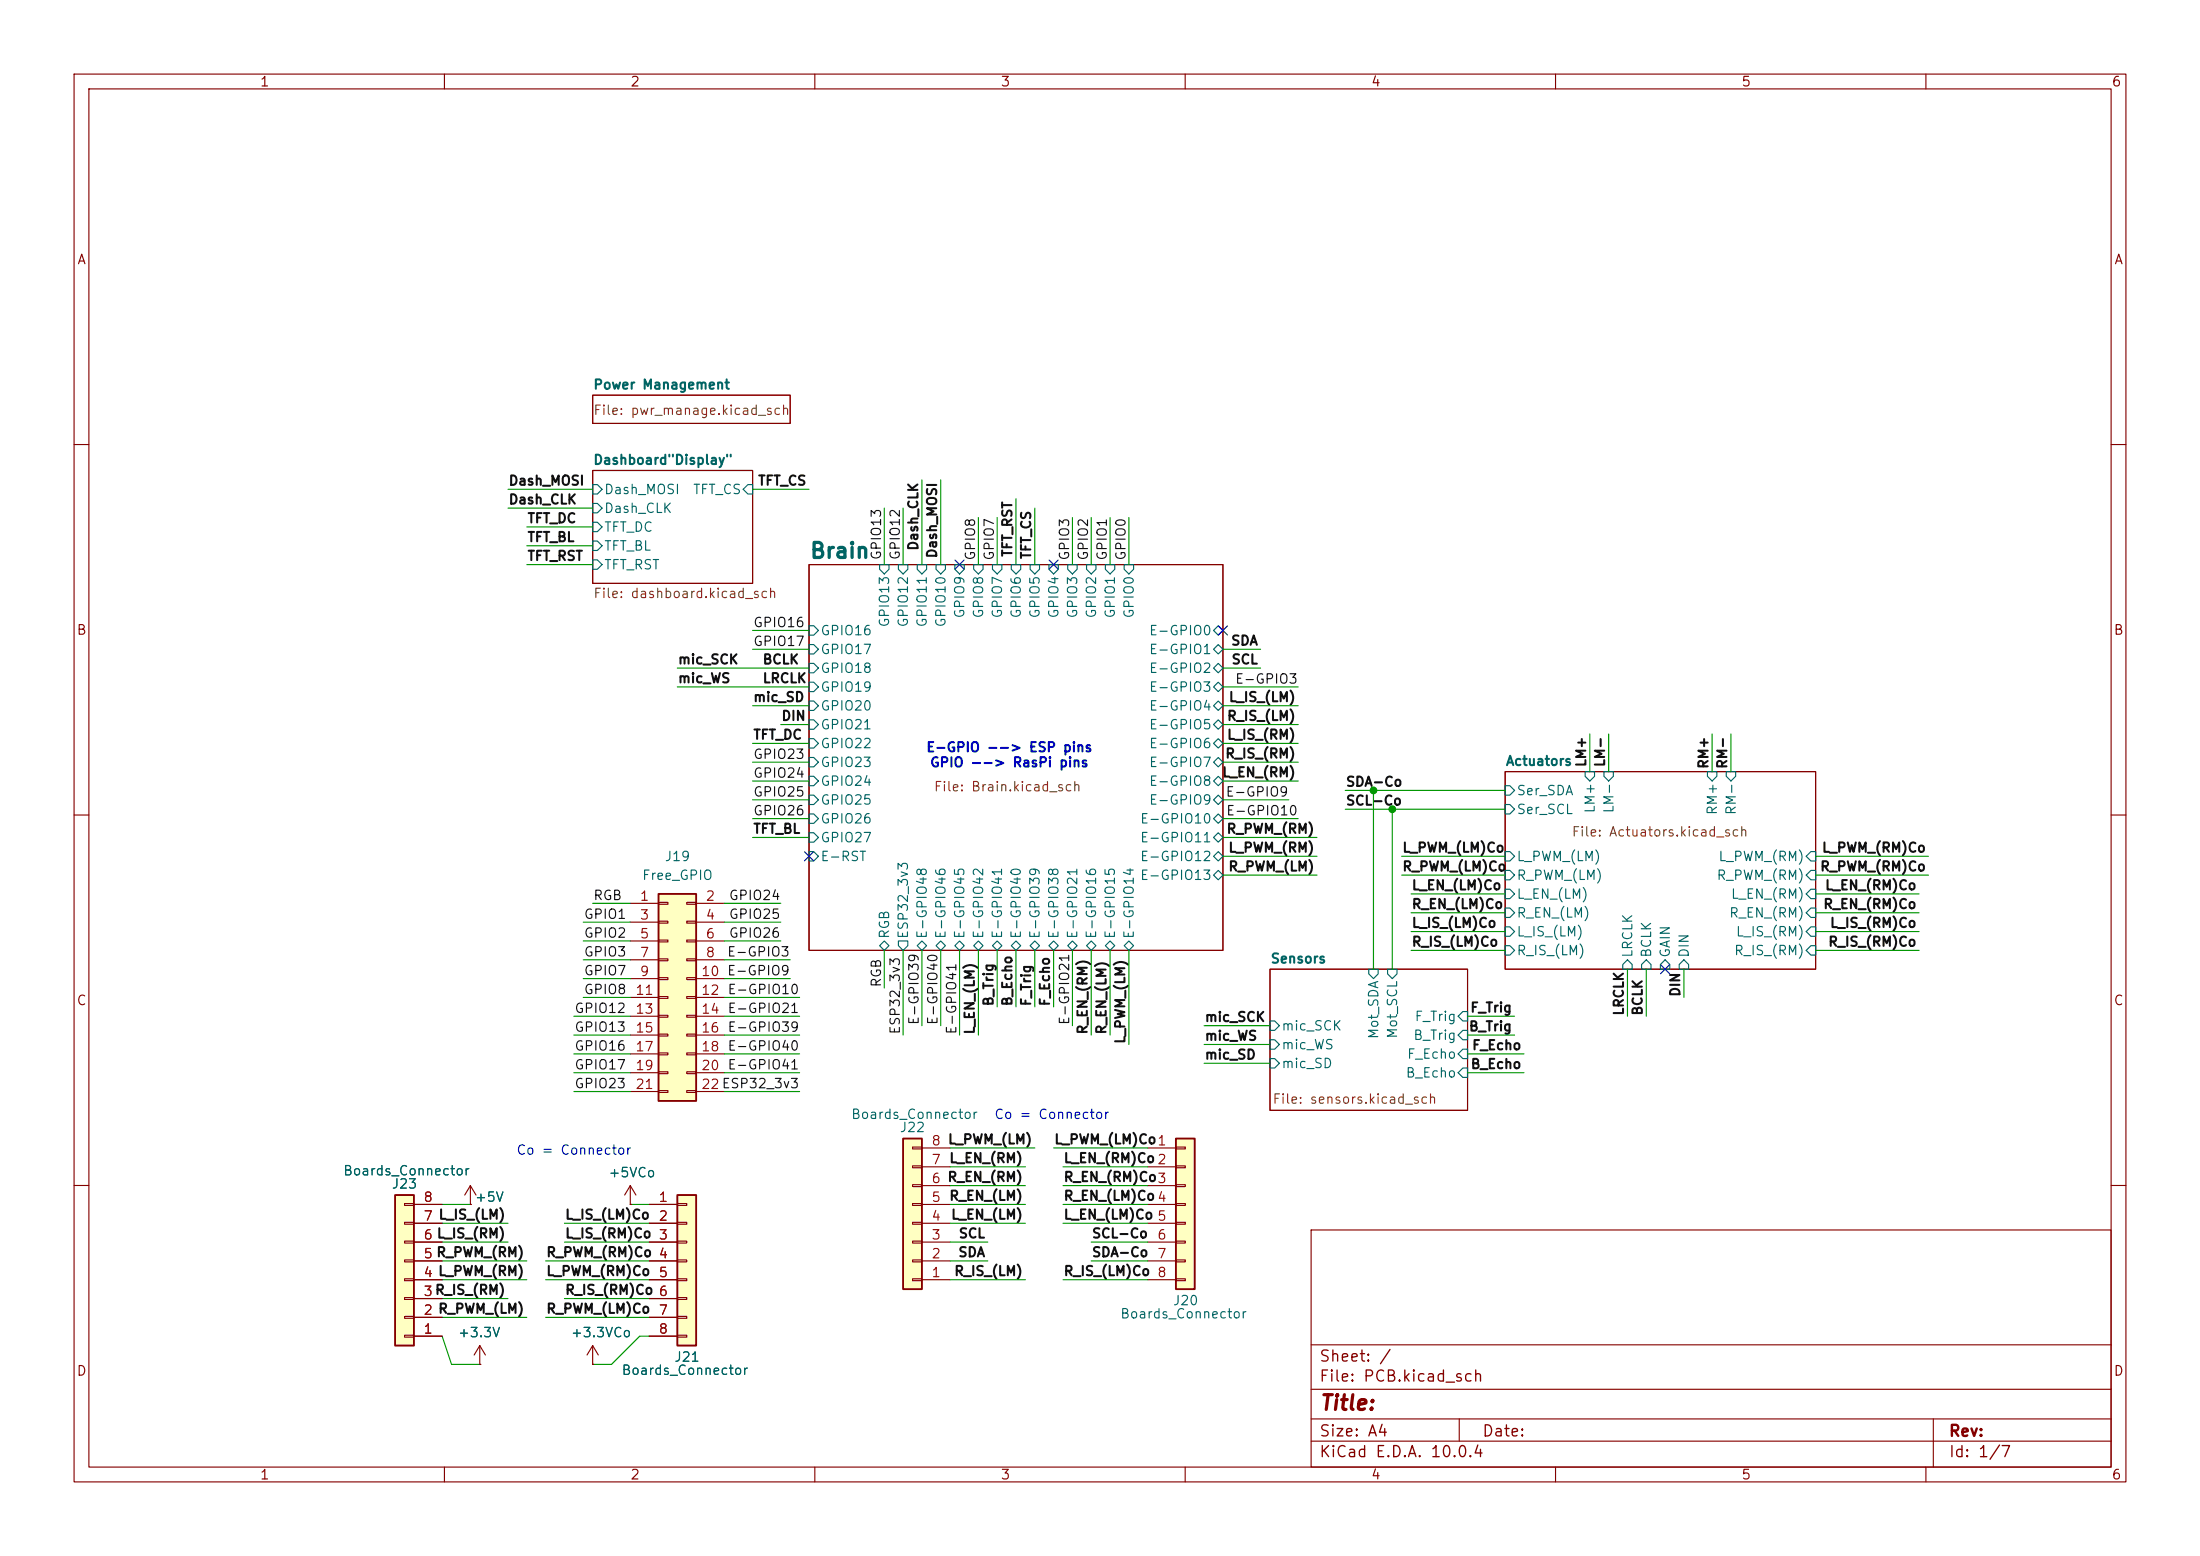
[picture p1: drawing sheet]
<svg xmlns="http://www.w3.org/2000/svg" width="297mm" height="210mm" viewBox="0 0 297 210" stroke-linecap="round" stroke-linejoin="round" font-family="sans-serif">
<g fill="none" stroke="#840000" stroke-width=".15">
<path d="M10 10h277v190h-277zM12 12h273v186h-273zM60 10v2M110 10v2M160 10v2M210 10v2M260 10v2M80 53.3h26.7v3.9h-26.7zM10 60h2M80 63.5h21.6v15.2h-21.6zM109.2 76.2h55.9v52.1h-55.9zM285 60h2"/>
<path d="M10 110h2M203.2 104.1h41.9v26.7h-41.9zM285 110h2M171.4 130.8h26.7v19.1h-26.7zM10 160h2M177 166h108v32h-108zM285 160h2M60 198v2M110 198v2M160 198v2M177 194.5h108M177 191.5h108"/>
<path d="M177 187.5h108M177 181.5h108M197 191.5v3M210 198v2M260 198v2M261 191.5v6.5"/>
</g>
<g fill="none" stroke="#006464" stroke-width=".15">
<path d="M80 75.6h.6l.7 .6-.7 .6h-.6zM80 73h.6l.7 .7-.7 .6h-.6zM80 70.5h.6l.7 .6-.7 .7h-.6zM80 67.9h.6l.7 .7-.7 .6h-.6zM80 65.4h.6l.7 .6-.7 .7h-.6zM100.3 66l.7-.6h.6v1.3h-.6zM118.7 76.2h1.3v.6l-.6 .7-.7-.7zM121.3 76.2h1.3v.6l-.7 .7-.6-.7zM123.8 76.2h1.3v.6l-.6 .7-.7-.7zM126.4 76.2h1.2v.6l-.6 .7-.6-.7zM128.9 76.2h1.3v.6l-.7 .7-.6-.7zM131.4 76.2h1.3v.6l-.6 .7-.7-.7z"/>
<path d="M134 76.2h1.3v.6l-.7 .7-.6-.7zM136.5 76.2h1.3v.6l-.6 .7-.7-.7zM139.1 76.2h1.2v.6l-.6 .7-.6-.7zM141.6 76.2h1.3v.6l-.7 .7-.6-.7zM144.1 76.2h1.3v.6l-.6 .7-.7-.7zM146.7 76.2h1.3v.6l-.7 .7-.6-.7zM149.2 76.2h1.3v.6l-.6 .7-.7-.7zM151.8 76.2h1.2v.6l-.6 .7-.6-.7zM109.2 94.6h.7l.6 .7-.6 .6h-.7zM109.2 84.5h.7l.6 .6-.6 .6h-.7zM109.2 87h.7l.6 .6-.6 .7h-.7zM109.2 89.5h.7l.6 .7-.6 .6h-.7z"/>
<path d="M109.2 92.1h.7l.6 .6-.6 .6h-.7zM109.2 97.2h.7l.6 .6-.6 .6h-.7zM109.2 99.7h.7l.6 .6-.6 .7h-.7zM163.8 90.2l.7-.7 .6 .7-.6 .6zM163.8 92.7l.7-.6 .6 .6-.6 .6zM163.8 85.1l.7-.6 .6 .6-.6 .6zM163.8 97.8l.7-.6 .6 .6-.6 .6zM163.8 95.3l.7-.7 .6 .7-.6 .6zM164.5 87l.6 .6-.6 .7-.7-.7zM164.5 99.7l.6 .6-.6 .7-.7-.7zM109.2 109.9h.7l.6 .6-.6 .6h-.7zM109.2 114.9h.7l.6 .7-.6 .6h-.7z"/>
<path d="M109.2 102.2h.7l.6 .7-.6 .6h-.7zM109.2 104.8h.7l.6 .6-.6 .6h-.7zM109.2 107.3h.7l.6 .7-.6 .6h-.7zM109.2 112.4h.7l.6 .6-.6 .7h-.7zM163.8 118.1l.7-.6 .6 .6-.6 .6zM163.8 110.5l.7-.6 .6 .6-.6 .6zM163.8 113l.7-.6 .6 .6-.6 .7zM163.8 105.4l.7-.6 .6 .6-.6 .6zM163.8 108l.7-.7 .6 .7-.6 .6zM163.8 102.9l.7-.7 .6 .7-.6 .6zM163.8 115.6l.7-.7 .6 .7-.6 .6zM203.2 114.9h.6l.7 .7-.7 .6h-.6z"/>
<path d="M203.2 117.5h.6l.7 .6-.7 .6h-.6zM203.2 106h.6l.7 .7-.7 .6h-.6zM203.2 108.6h.6l.7 .6-.7 .7h-.6zM214 104.1h1.3v.7l-.7 .6-.6-.6zM216.5 104.1h1.3v.7l-.6 .6-.7-.6zM230.5 104.1h1.3v.7l-.7 .6-.6-.6zM233 104.1h1.3v.7l-.6 .6-.7-.6zM244.5 114.9h.6v1.3h-.6l-.7-.6zM244.5 117.5h.6v1.2h-.6l-.7-.6zM118.7 127.6l.7-.6 .6 .6-.6 .7zM121.3 127h1.3v.6l-.7 .7-.6-.7zM123.8 127.6l.7-.6 .6 .6-.6 .7z"/>
<path d="M126.4 127.6l.6-.6 .6 .6-.6 .7zM128.9 127.6l.6-.6 .7 .6-.7 .7zM131.4 127.6l.7-.6 .6 .6-.6 .7zM134 127.6l.6-.6 .7 .6-.7 .7zM136.5 127.6l.7-.6 .6 .6-.6 .7zM139.1 127.6l.6-.6 .6 .6-.6 .7zM141.6 127.6l.6-.6 .7 .6-.7 .7zM144.1 127.6l.7-.6 .6 .6-.6 .7zM146.7 127.6l.6-.6 .7 .6-.7 .7zM149.2 127.6l.7-.6 .6 .6-.6 .7zM151.8 127.6l.6-.6 .6 .6-.6 .7zM171.4 137.8h.7l.6 .6-.6 .7h-.7z"/>
<path d="M184.8 130.8h1.3v.6l-.7 .7-.6-.7zM187.3 130.8h1.3v.6l-.6 .7-.7-.7zM197.5 136.5h.6v1.3h-.6l-.7-.6zM197.5 139.1h.6v1.2h-.6l-.7-.6zM203.2 122.6h.6l.7 .6-.7 .6h-.6zM203.2 127.6h.6l.7 .7-.7 .6h-.6zM203.2 120h.6l.7 .7-.7 .6h-.6zM203.2 125.1h.6l.7 .6-.7 .7h-.6zM219.7 129.5l.6 .7v.6h-1.2v-.6zM221.6 130.2l.6-.7 .7 .7v.6h-1.3zM224.8 129.5l.6 .7v.6h-1.2v-.6zM227.3 129.5l.7 .7v.6h-1.3v-.6z"/>
<path d="M244.5 122.6h.6v1.2h-.6l-.7-.6zM244.5 127.6h.6v1.3h-.6l-.7-.6zM244.5 120h.6v1.3h-.6l-.7-.6zM244.5 125.1h.6v1.3h-.6l-.7-.7zM171.4 140.3h.7l.6 .7-.6 .6h-.7zM171.4 142.9h.7l.6 .6-.6 .6h-.7zM197.5 141.6h.6v1.3h-.6l-.7-.7zM197.5 144.1h.6v1.3h-.6l-.7-.6z"/>
</g>
<path d="M121.9 153.7h2.6v20.3h-2.6z" fill="#ffffc2"/>
<path d="M121.9 153.7h2.6v20.3h-2.6z" fill="none" stroke="#840000" stroke-width=".25"/>
<g fill="none" stroke="#840000" stroke-width=".15">
<path d="M123.2 159.9h1.3v.2h-1.3zM123.2 157.4h1.3v.2h-1.3zM123.2 154.8h1.3v.3h-1.3zM124.5 157.5h3.8M124.5 154.9h3.8M123.2 172.6h1.3v.2h-1.3zM123.2 170.1h1.3v.2h-1.3zM123.2 167.5h1.3v.3h-1.3zM123.2 165h1.3v.2h-1.3zM123.2 162.4h1.3v.3h-1.3zM124.5 172.7h3.8M124.5 170.2h3.8"/>
<path d="M124.5 167.6h3.8M124.5 165.1h3.8M124.5 162.6h3.8M124.5 160h3.8"/>
</g>
<path d="M158.7 153.7h2.6v20.3h-2.6z" fill="#ffffc2"/>
<path d="M158.7 153.7h2.6v20.3h-2.6z" fill="none" stroke="#840000" stroke-width=".25"/>
<g fill="none" stroke="#840000" stroke-width=".15">
<path d="M154.9 154.9h3.8M154.9 157.5h3.8M158.7 154.8h1.3v.3h-1.3zM158.7 157.4h1.3v.2h-1.3zM158.7 159.9h1.3v.2h-1.3zM154.9 160h3.8M154.9 162.6h3.8M154.9 165.1h3.8M154.9 167.6h3.8M154.9 170.2h3.8M154.9 172.7h3.8M158.7 162.4h1.3v.3h-1.3z"/>
<path d="M158.7 165h1.3v.2h-1.3zM158.7 167.5h1.3v.3h-1.3zM158.7 170.1h1.3v.2h-1.3zM158.7 172.6h1.3v.2h-1.3z"/>
</g>
<path d="M88.9 120.7h5.1v27.9h-5.1z" fill="#ffffc2"/>
<path d="M88.9 120.7h5.1v27.9h-5.1z" fill="none" stroke="#840000" stroke-width=".25"/>
<g fill="none" stroke="#840000" stroke-width=".15">
<path d="M85.1 121.9h3.8M85.1 124.5h3.8M85.1 127h3.8M85.1 129.5h3.8M85.1 132.1h3.8M85.1 134.6h3.8M85.1 137.2h3.8M85.1 139.7h3.8M88.9 121.8h1.3v.2h-1.3zM88.9 124.3h1.3v.3h-1.3zM88.9 126.9h1.3v.2h-1.3zM88.9 129.4h1.3v.3h-1.3z"/>
<path d="M88.9 132h1.3v.2h-1.3zM88.9 134.5h1.3v.2h-1.3zM88.9 137h1.3v.3h-1.3zM88.9 139.6h1.3v.2h-1.3zM92.7 121.8h1.3v.2h-1.3zM92.7 124.3h1.3v.3h-1.3zM92.7 126.9h1.3v.2h-1.3zM92.7 129.4h1.3v.3h-1.3zM92.7 132h1.3v.2h-1.3zM92.7 134.5h1.3v.2h-1.3zM92.7 137h1.3v.3h-1.3zM92.7 139.6h1.3v.2h-1.3z"/>
<path d="M94 121.9h3.8M94 124.5h3.8M94 127h3.8M94 129.5h3.8M94 132.1h3.8M94 134.6h3.8M94 137.2h3.8M94 139.7h3.8M85.1 142.2h3.8M85.1 144.8h3.8M85.1 147.3h3.8M88.9 142.1h1.3v.3h-1.3z"/>
<path d="M88.9 144.7h1.3v.2h-1.3zM88.9 147.2h1.3v.2h-1.3zM92.7 142.1h1.3v.3h-1.3zM92.7 144.7h1.3v.2h-1.3zM92.7 147.2h1.3v.2h-1.3zM94 142.2h3.8M94 144.8h3.8M94 147.3h3.8"/>
</g>
<path d="M53.3 161.3h2.6v20.3h-2.6z" fill="#ffffc2"/>
<path d="M53.3 161.3h2.6v20.3h-2.6z" fill="none" stroke="#840000" stroke-width=".25"/>
<g fill="none" stroke="#840000" stroke-width=".15">
<path d="M54.6 177.7h1.3v.2h-1.3zM54.6 175.1h1.3v.3h-1.3zM54.6 172.6h1.3v.2h-1.3zM54.6 170.1h1.3v.2h-1.3zM54.6 167.5h1.3v.3h-1.3zM54.6 165h1.3v.2h-1.3zM54.6 162.4h1.3v.3h-1.3zM55.9 177.8h3.8M55.9 175.3h3.8M55.9 172.7h3.8M55.9 170.2h3.8M55.9 167.6h3.8"/>
<path d="M55.9 165.1h3.8M55.9 162.6h3.8M63.5 162.6h.1M63.5 160l-.8 1.3M63.5 160l.8 1.3M63.5 160v2.6M54.6 180.2h1.3v.3h-1.3zM55.9 180.3h3.8M64.8 184.2h.1M64.8 181.6l-.8 1.3M64.8 181.6l.7 1.3M64.8 181.6v2.6"/>
</g>
<path d="M91.4 161.3h2.6v20.3h-2.6z" fill="#ffffc2"/>
<path d="M91.4 161.3h2.6v20.3h-2.6z" fill="none" stroke="#840000" stroke-width=".25"/>
<g fill="none" stroke="#840000" stroke-width=".15">
<path d="M55.9 162.6h3.8M55.9 165.1h3.8M55.9 167.6h3.8M55.9 170.2h3.8M55.9 172.7h3.8M55.9 175.3h3.8M55.9 177.8h3.8M63.5 162.6h.1M85.1 162.6h.1M85.1 160l-.8 1.3M85.1 160l.8 1.3M85.1 160v2.6"/>
<path d="M87.6 162.6h3.8M87.6 165.1h3.8M87.6 167.6h3.8M87.6 170.2h3.8M87.6 172.7h3.8M87.6 175.3h3.8M87.6 177.8h3.8M91.4 162.4h1.3v.3h-1.3zM91.4 165h1.3v.2h-1.3zM91.4 167.5h1.3v.3h-1.3zM91.4 170.1h1.3v.2h-1.3zM91.4 172.6h1.3v.2h-1.3z"/>
<path d="M91.4 175.1h1.3v.3h-1.3zM91.4 177.7h1.3v.2h-1.3zM55.9 180.3h3.8M64.8 184.2h.1M80 184.2h.1M80 181.6l-.8 1.3M80 181.6l.8 1.3M80 181.6v2.6M87.6 180.3h3.8M91.4 180.2h1.3v.3h-1.3z"/>
</g>
<g fill="none" stroke="#009600" stroke-width=".15">
<path d="M68.6 66h11.4M68.6 68.6h11.4M71.1 71.1h8.9M71.1 73.7h8.9M71.1 76.2h8.9M101.6 66h7.6M119.4 68.6v7.6M121.9 68.6v7.6M124.5 64.8v11.4M127 64.8v11.4M132.1 69.9v6.3M134.6 69.9v6.3"/>
<path d="M137.2 67.3v8.9M139.7 68.6v7.6M144.8 69.9v6.3M147.3 69.9v6.3M149.9 69.9v6.3M152.4 69.9v6.3M91.4 90.2h17.8M91.4 92.7h17.8M101.6 87.6h7.6M101.6 95.3h7.6M101.6 85.1h7.6M105.4 97.8h3.8"/>
<path d="M165.1 90.2h5.1M165.1 87.6h5.1M165.1 92.7h10.2M165.1 95.3h10.2M165.1 97.8h10.2M214.6 99.1v5M217.2 99.1v5M231.1 99.1v5M233.7 99.1v5M101.6 110.5h7.6M101.6 105.4h7.6M101.6 108h7.6"/>
<path d="M101.6 102.9h7.6M101.6 100.3h7.6M101.6 113h7.6M165.1 110.5h10.2M165.1 105.4h10.2M165.1 108h8.9M165.1 102.9h10.2M165.1 100.3h10.2M165.1 115.6h12.7M165.1 113h12.7M165.1 118.1h12.7M181.6 106.7h21.6"/>
<path d="M181.6 109.2h21.6M185.4 106.7v24.1M188 109.2v21.6M189.2 115.6h14M189.2 118.1h14M245.1 115.6h15.2M245.1 118.1h15.2M77.5 139.7h7.6M77.5 137.2h7.6M78.7 129.5h6.4M78.7 134.6h6.4M78.7 127h6.4"/>
<path d="M78.7 132.1h6.4M78.7 124.5h6.4M80 121.9h5.1M97.8 129.5h8.9M97.8 134.6h10.1M97.8 127h7.6M97.8 132.1h8.9M97.8 139.7h10.1M97.8 137.2h10.1M97.8 124.5h7.6M97.8 121.9h7.6M119.4 128.3v5.1"/>
<path d="M121.9 128.3v11.4M124.5 128.3v10.1M127 128.3v10.1M129.5 128.3v11.4M132.1 128.3v11.4M134.6 128.3v7.6M137.2 128.3v7.6M139.7 128.3v7.6M142.2 128.3v7.6M144.8 128.3v10.1M147.3 128.3v11.4M149.9 128.3v11.4"/>
<path d="M152.4 128.3v12.7M162.6 138.4h8.8M190.5 123.2h12.7M190.5 125.7h12.7M190.5 120.7h12.7M190.5 128.3h12.7M198.1 139.7h6.4M198.1 137.2h6.4M219.7 130.8v6.4M222.2 130.8v6.4M227.3 130.8v3.8M245.1 123.2h14"/>
<path d="M245.1 125.7h14M245.1 120.7h14M245.1 128.3h14M77.5 144.8h7.6M77.5 147.3h7.6M77.5 142.2h7.6M97.8 144.8h10.1M97.8 147.3h10.1M97.8 142.2h10.1M128.3 157.5h10.1M128.3 154.9h11.4M142.2 154.9h12.7"/>
<path d="M143.5 157.5h11.4M162.6 141h8.8M162.6 143.5h8.8M198.1 144.8h7.6M198.1 142.2h7.6M59.7 170.2h11.4M59.7 165.1h8.9M59.7 162.6h3.8M59.7 167.6h8.9M59.7 172.7h11.4M59.7 175.3h8.9M59.7 177.8h11.4"/>
<path d="M73.7 170.2h13.9M73.7 172.7h13.9M73.7 177.8h13.9M76.2 165.1h11.4M76.2 167.6h11.4M76.2 175.3h11.4M85.1 162.6h2.5M128.3 170.2h5M128.3 165.1h10.1M128.3 162.6h10.1M128.3 167.6h5M128.3 160h10.1"/>
<path d="M128.3 172.7h10.1M143.5 165.1h11.4M143.5 162.6h11.4M143.5 160h11.4M143.5 172.7h11.4M147.3 170.2h7.6M147.3 167.6h7.6M59.7 180.3l1.3 3.9h3.8M87.6 180.3h-1.2l-3.9 3.9h-2.5"/>
</g>
<path d="M128.9 75.6l1.2 1.2M130.1 75.6l-1.2 1.2M141.6 75.6l1.2 1.2M142.8 75.6l-1.2 1.2M164.5 84.5l1.2 1.2M165.7 84.5l-1.2 1.2M108.6 115l1.2 1.2M109.8 115l-1.2 1.2M224.2 130.2l1.2 1.2M225.4 130.2l-1.2 1.2" fill="none" stroke="#000084" stroke-width=".15"/>
<g fill="#009600" stroke="#009600" stroke-width=".14">
<circle cx="185.4" cy="106.7" r=".46"/>
<circle cx="188" cy="109.2" r=".46"/>
</g>
<text font-size="2" fill="#006464" x="109.2" y="75.9">Brain</text>
<text font-size="2" fill="#840000" x="178" y="190.8">Title:</text>
<g font-size="1.5" fill="#840000">
<text x="178" y="184.2">Sheet: /</text>
<text x="178" y="186.9">File: PCB.kicad_sch</text>
<text x="178" y="197.1">KiCad E.D.A. 10.0.4</text>
<text x="178" y="194.3">Size: A4</text>
<text x="200" y="194.3">Date:</text>
<text x="263" y="194.3">Rev:</text>
<text x="263" y="197.1">Id: 1/7</text>
</g>
<g font-size="1.3" fill="#840000">
<text x="35" y="12">1</text>
<text x="85" y="12">2</text>
<text x="135" y="12">3</text>
<text x="185" y="12">4</text>
<text x="235" y="12">5</text>
<text x="285" y="12">6</text>
<text x="10.3" y="36">A</text>
<text x="285.3" y="36">A</text>
<text x="10.3" y="86">B</text>
<text x="285.3" y="86">B</text>
<text x="10.3" y="136">C</text>
<text x="285.3" y="136">C</text>
<text x="10.3" y="186">D</text>
<text x="285.3" y="186">D</text>
<text x="35" y="200">1</text>
<text x="85" y="200">2</text>
<text x="135" y="200">3</text>
<text x="185" y="200">4</text>
<text x="235" y="200">5</text>
<text x="285" y="200">6</text>
</g>
<g font-size="1.3" fill="#006464">
<text x="80" y="52.9">Power Management</text>
<text x="80" y="63">Dashboard&quot;Display&quot;</text>
<text x="81.5" y="69.6">Dash_CLK</text>
<text x="81.5" y="67">Dash_MOSI</text>
<text x="93.5" y="67">TFT_CS</text>
<text x="81.5" y="77.2">TFT_RST</text>
<text x="81.5" y="74.6">TFT_BL</text>
<text x="81.5" y="72.1">TFT_DC</text>
<text x="130.5" y="83.5" transform="rotate(-90 130.5 83.5)">GPIO9</text>
<text x="133.1" y="83.5" transform="rotate(-90 133.1 83.5)">GPIO8</text>
<text x="135.6" y="83.5" transform="rotate(-90 135.6 83.5)">GPIO7</text>
<text x="138.1" y="83.5" transform="rotate(-90 138.1 83.5)">GPIO6</text>
<text x="140.7" y="83.5" transform="rotate(-90 140.7 83.5)">GPIO5</text>
<text x="143.2" y="83.5" transform="rotate(-90 143.2 83.5)">GPIO4</text>
<text x="145.8" y="83.5" transform="rotate(-90 145.8 83.5)">GPIO3</text>
<text x="148.3" y="83.5" transform="rotate(-90 148.3 83.5)">GPIO2</text>
<text x="150.8" y="83.5" transform="rotate(-90 150.8 83.5)">GPIO1</text>
<text x="153.4" y="83.5" transform="rotate(-90 153.4 83.5)">GPIO0</text>
<text x="110.7" y="86.1">GPIO16</text>
<text x="110.7" y="88.6">GPIO17</text>
<text x="120.4" y="84.8" transform="rotate(-90 120.4 84.8)">GPIO13</text>
<text x="122.9" y="84.8" transform="rotate(-90 122.9 84.8)">GPIO12</text>
<text x="125.4" y="84.8" transform="rotate(-90 125.4 84.8)">GPIO11</text>
<text x="128" y="84.8" transform="rotate(-90 128 84.8)">GPIO10</text>
<text x="155" y="88.6">E-GPIO1</text>
<text x="155" y="86.1">E-GPIO0</text>
<text x="110.7" y="91.1">GPIO18</text>
<text x="110.7" y="93.7">GPIO19</text>
<text x="155" y="91.1">E-GPIO2</text>
<text x="155" y="93.7">E-GPIO3</text>
<text x="110.7" y="96.2">GPIO20</text>
<text x="110.7" y="98.8">GPIO21</text>
<text x="110.7" y="101.3">GPIO22</text>
<text x="155" y="98.8">E-GPIO5</text>
<text x="155" y="101.3">E-GPIO6</text>
<text x="155" y="96.2">E-GPIO4</text>
<text x="110.7" y="103.8">GPIO23</text>
<text x="110.7" y="106.4">GPIO24</text>
<text x="155" y="106.4">E-GPIO8</text>
<text x="155" y="103.8">E-GPIO7</text>
<text x="203.2" y="103.7">Actuators</text>
<text x="204.7" y="107.7">Ser_SDA</text>
<text x="110.7" y="111.5">GPIO26</text>
<text x="110.7" y="108.9">GPIO25</text>
<text x="153.8" y="111.5">E-GPIO10</text>
<text x="155" y="108.9">E-GPIO9</text>
<text x="204.7" y="110.2">Ser_SCL</text>
<text x="215.6" y="109.9" transform="rotate(-90 215.6 109.9)">LM+</text>
<text x="218.1" y="109.9" transform="rotate(-90 218.1 109.9)">LM-</text>
<text x="232.1" y="110.1" transform="rotate(-90 232.1 110.1)">RM+</text>
<text x="234.7" y="110.1" transform="rotate(-90 234.7 110.1)">RM-</text>
<text x="86.6" y="119.1">Free_GPIO</text>
<text x="89.6" y="116.5">J19</text>
<text x="110.7" y="116.5">E-RST</text>
<text x="110.7" y="114">GPIO27</text>
<text x="153.8" y="119.1">E-GPIO13</text>
<text x="153.8" y="114">E-GPIO11</text>
<text x="153.8" y="116.5">E-GPIO12</text>
<text x="204.7" y="116.5">L_PWM_(LM)</text>
<text x="204.7" y="119.1">R_PWM_(LM)</text>
<text x="231.7" y="119.1">R_PWM_(RM)</text>
<text x="231.9" y="116.5">L_PWM_(RM)</text>
<text x="204.7" y="124.2">R_EN_(LM)</text>
<text x="204.7" y="121.6">L_EN_(LM)</text>
<text x="233.3" y="124.2">R_EN_(RM)</text>
<text x="233.6" y="121.6">L_EN_(RM)</text>
<text x="120.4" y="126.8" transform="rotate(-90 120.4 126.8)">RGB</text>
<text x="122.9" y="126.8" transform="rotate(-90 122.9 126.8)">ESP32_3v3</text>
<text x="125.4" y="126.8" transform="rotate(-90 125.4 126.8)">E-GPIO48</text>
<text x="128" y="126.8" transform="rotate(-90 128 126.8)">E-GPIO46</text>
<text x="130.5" y="126.8" transform="rotate(-90 130.5 126.8)">E-GPIO45</text>
<text x="133.1" y="126.8" transform="rotate(-90 133.1 126.8)">E-GPIO42</text>
<text x="135.6" y="126.8" transform="rotate(-90 135.6 126.8)">E-GPIO41</text>
<text x="138.1" y="126.8" transform="rotate(-90 138.1 126.8)">E-GPIO40</text>
<text x="140.7" y="126.8" transform="rotate(-90 140.7 126.8)">E-GPIO39</text>
<text x="143.2" y="126.8" transform="rotate(-90 143.2 126.8)">E-GPIO38</text>
<text x="145.8" y="126.8" transform="rotate(-90 145.8 126.8)">E-GPIO21</text>
<text x="148.3" y="126.8" transform="rotate(-90 148.3 126.8)">E-GPIO16</text>
<text x="150.8" y="126.8" transform="rotate(-90 150.8 126.8)">E-GPIO15</text>
<text x="153.4" y="126.8" transform="rotate(-90 153.4 126.8)">E-GPIO14</text>
<text x="171.4" y="130.3">Sensors</text>
<text x="204.7" y="129.2">R_IS_(LM)</text>
<text x="204.7" y="126.7">L_IS_(LM)</text>
<text x="220.7" y="129.3" transform="rotate(-90 220.7 129.3)">LRCLK</text>
<text x="223.2" y="129.3" transform="rotate(-90 223.2 129.3)">BCLK</text>
<text x="225.8" y="129.3" transform="rotate(-90 225.8 129.3)">GAIN</text>
<text x="228.3" y="129.3" transform="rotate(-90 228.3 129.3)">DIN</text>
<text x="234" y="129.2">R_IS_(RM)</text>
<text x="234.3" y="126.7">L_IS_(RM)</text>
<text x="172.9" y="139.4">mic_SCK</text>
<text x="172.9" y="141.9">mic_WS</text>
<text x="186.4" y="140.3" transform="rotate(-90 186.4 140.3)">Mot_SDA</text>
<text x="188.9" y="140.3" transform="rotate(-90 188.9 140.3)">Mot_SCL</text>
<text x="189.9" y="143.2">F_Echo</text>
<text x="190.7" y="140.7">B_Trig</text>
<text x="190.9" y="138.1">F_Trig</text>
<text x="172.9" y="144.5">mic_SD</text>
<text x="189.7" y="145.8">B_Echo</text>
<text x="114.8" y="151.3">Boards_Connector</text>
<text x="121.4" y="153.1">J22</text>
<text x="46.2" y="159">Boards_Connector</text>
<text x="52.8" y="160.7">J23</text>
<text x="82.1" y="159.2">+5VCo</text>
<text x="64" y="162.5">+5V</text>
<text x="151.1" y="178.3">Boards_Connector</text>
<text x="158.3" y="176.5">J20</text>
<text x="61.7" y="180.8">+3.3V</text>
<text x="77" y="180.8">+3.3VCo</text>
<text x="83.8" y="185.9">Boards_Connector</text>
<text x="90.9" y="184.1">J21</text>
</g>
<g font-size="1.3" fill="#725600">
<text x="80" y="56.3">File: pwr_manage.kicad_sch</text>
<text x="80" y="81">File: dashboard.kicad_sch</text>
<text x="126" y="107.1">File: Brain.kicad_sch</text>
<text x="212.1" y="113.2">File: Actuators.kicad_sch</text>
<text x="171.7" y="149.3">File: sensors.kicad_sch</text>
</g>
<g font-size="1.3" fill="#0f0f0f">
<text x="68.6" y="65.8">Dash_MOSI</text>
<text x="102.2" y="65.8">TFT_CS</text>
<text x="68.6" y="68.4">Dash_CLK</text>
<text x="71.1" y="70.9">TFT_DC</text>
<text x="71.1" y="73.4">TFT_BL</text>
<text x="71.1" y="76">TFT_RST</text>
<text x="119.3" y="75.7" transform="rotate(-90 119.3 75.7)">GPIO13</text>
<text x="121.8" y="75.7" transform="rotate(-90 121.8 75.7)">GPIO12</text>
<text x="124.2" y="74.4" transform="rotate(-90 124.2 74.4)">Dash_CLK</text>
<text x="126.8" y="75.4" transform="rotate(-90 126.8 75.4)">Dash_MOSI</text>
<text x="132" y="75.7" transform="rotate(-90 132 75.7)">GPIO8</text>
<text x="134.5" y="75.7" transform="rotate(-90 134.5 75.7)">GPIO7</text>
<text x="136.9" y="75.3" transform="rotate(-90 136.9 75.3)">TFT_RST</text>
<text x="139.5" y="75.6" transform="rotate(-90 139.5 75.6)">TFT_CS</text>
<text x="144.7" y="75.7" transform="rotate(-90 144.7 75.7)">GPIO3</text>
<text x="147.2" y="75.7" transform="rotate(-90 147.2 75.7)">GPIO2</text>
<text x="149.7" y="75.7" transform="rotate(-90 149.7 75.7)">GPIO1</text>
<text x="152.3" y="75.7" transform="rotate(-90 152.3 75.7)">GPIO0</text>
<text x="91.4" y="90">mic_SCK</text>
<text x="101.6" y="87.5">GPIO17</text>
<text x="101.6" y="85">GPIO16</text>
<text x="102.9" y="90">BCLK</text>
<text x="166.1" y="87.4">SDA</text>
<text x="166.2" y="90">SCL</text>
<text x="91.4" y="92.5">mic_WS</text>
<text x="101.6" y="95">mic_SD</text>
<text x="102.9" y="92.5">LRCLK</text>
<text x="165.8" y="95">L_IS_(LM)</text>
<text x="166.7" y="92.6">E-GPIO3</text>
<text x="101.6" y="100.1">TFT_DC</text>
<text x="105.4" y="97.6">DIN</text>
<text x="165.6" y="100.1">L_IS_(RM)</text>
<text x="165.6" y="97.6">R_IS_(LM)</text>
<text x="101.6" y="105.3">GPIO24</text>
<text x="101.6" y="107.8">GPIO25</text>
<text x="101.6" y="102.7">GPIO23</text>
<text x="164.9" y="105.2">L_EN_(RM)</text>
<text x="165.3" y="102.7">R_IS_(RM)</text>
<text x="165.4" y="107.8">E-GPIO9</text>
<text x="181.6" y="106.5">SDA-Co</text>
<text x="214.4" y="103.6" transform="rotate(-90 214.4 103.6)">LM+</text>
<text x="217" y="103.6" transform="rotate(-90 217 103.6)">LM-</text>
<text x="230.9" y="103.9" transform="rotate(-90 230.9 103.9)">RM+</text>
<text x="233.5" y="103.9" transform="rotate(-90 233.5 103.9)">RM-</text>
<text x="101.6" y="112.8">TFT_BL</text>
<text x="101.6" y="110.4">GPIO26</text>
<text x="165.4" y="110.4">E-GPIO10</text>
<text x="165.5" y="112.8">R_PWM_(RM)</text>
<text x="181.6" y="109">SCL-Co</text>
<text x="165.7" y="117.9">R_PWM_(LM)</text>
<text x="165.7" y="115.4">L_PWM_(RM)</text>
<text x="189.2" y="115.4">L_PWM_(LM)Co</text>
<text x="189.2" y="117.9">R_PWM_(LM)Co</text>
<text x="245.6" y="117.9">R_PWM_(RM)Co</text>
<text x="245.9" y="115.4">L_PWM_(RM)Co</text>
<text x="78.7" y="124.3">GPIO1</text>
<text x="80" y="121.8">RGB</text>
<text x="98.3" y="121.8">GPIO24</text>
<text x="98.3" y="124.3">GPIO25</text>
<text x="190.5" y="120.4">L_EN_(LM)Co</text>
<text x="190.5" y="123">R_EN_(LM)Co</text>
<text x="190.5" y="125.5">L_IS_(LM)Co</text>
<text x="246.1" y="123">R_EN_(RM)Co</text>
<text x="246.3" y="120.4">L_EN_(RM)Co</text>
<text x="247" y="125.5">L_IS_(RM)Co</text>
<text x="78.7" y="129.4">GPIO3</text>
<text x="78.7" y="132">GPIO7</text>
<text x="78.7" y="126.9">GPIO2</text>
<text x="98.1" y="129.4">E-GPIO3</text>
<text x="98.3" y="126.9">GPIO26</text>
<text x="190.5" y="128.1">R_IS_(LM)Co</text>
<text x="246.7" y="128.1">R_IS_(RM)Co</text>
<text x="77.5" y="137">GPIO12</text>
<text x="78.7" y="134.5">GPIO8</text>
<text x="98.1" y="137">E-GPIO21</text>
<text x="98.1" y="134.5">E-GPIO10</text>
<text x="119.3" y="133.4" transform="rotate(-90 119.3 133.4)">RGB</text>
<text x="134.4" y="135.9" transform="rotate(-90 134.4 135.9)">B_Trig</text>
<text x="136.9" y="135.9" transform="rotate(-90 136.9 135.9)">B_Echo</text>
<text x="139.5" y="135.9" transform="rotate(-90 139.5 135.9)">F_Trig</text>
<text x="142" y="135.9" transform="rotate(-90 142 135.9)">F_Echo</text>
<text x="198.4" y="136.9">F_Trig</text>
<text x="219.5" y="137.2" transform="rotate(-90 219.5 137.2)">LRCLK</text>
<text x="222" y="137.2" transform="rotate(-90 222 137.2)">BCLK</text>
<text x="227.1" y="134.6" transform="rotate(-90 227.1 134.6)">DIN</text>
<text x="77.5" y="142.1">GPIO16</text>
<text x="77.5" y="139.6">GPIO13</text>
<text x="98.1" y="139.6">E-GPIO39</text>
<text x="98.1" y="142.1">E-GPIO40</text>
<text x="121.8" y="139.7" transform="rotate(-90 121.8 139.7)">ESP32_3v3</text>
<text x="124.3" y="138.4" transform="rotate(-90 124.3 138.4)">E-GPIO39</text>
<text x="126.9" y="138.4" transform="rotate(-90 126.9 138.4)">E-GPIO40</text>
<text x="129.4" y="139.7" transform="rotate(-90 129.4 139.7)">E-GPIO41</text>
<text x="131.9" y="139.7" transform="rotate(-90 131.9 139.7)">L_EN_(LM)</text>
<text x="144.7" y="138.4" transform="rotate(-90 144.7 138.4)">E-GPIO21</text>
<text x="147.1" y="139.7" transform="rotate(-90 147.1 139.7)">R_EN_(RM)</text>
<text x="149.6" y="139.7" transform="rotate(-90 149.6 139.7)">R_EN_(LM)</text>
<text x="152.2" y="141" transform="rotate(-90 152.2 141)">L_PWM_(LM)</text>
<text x="162.6" y="140.8">mic_WS</text>
<text x="162.6" y="143.3">mic_SD</text>
<text x="162.6" y="138.2">mic_SCK</text>
<text x="198.2" y="139.5">B_Trig</text>
<text x="198.6" y="142">F_Echo</text>
<text x="77.5" y="147.2">GPIO23</text>
<text x="77.5" y="144.7">GPIO17</text>
<text x="98.1" y="144.7">E-GPIO41</text>
<text x="198.5" y="144.6">B_Echo</text>
<text x="142.2" y="154.7">L_PWM_(LM)Co1</text>
<text x="128.1" y="157.3">L_EN_(RM)</text>
<text x="143.5" y="157.3">L_EN_(RM)Co2</text>
<text x="143.5" y="159.8">R_EN_(RM)Co3</text>
<text x="76.2" y="167.4">L_IS_(RM)Co 3</text>
<text x="76.2" y="164.9">L_IS_(LM)Co</text>
<text x="128.1" y="162.3">R_EN_(LM)</text>
<text x="128.3" y="164.9">L_EN_(LM)</text>
<text x="129.3" y="167.4">SCL</text>
<text x="143.5" y="162.3">R_EN_(LM)Co4</text>
<text x="143.5" y="164.9">L_EN_(LM)Co 5</text>
<text x="147.3" y="167.4">SCL-Co</text>
<text x="73.7" y="172.5">L_PWM_(RM)Co</text>
<text x="73.7" y="170">R_PWM_(RM)Co 4</text>
<text x="128.7" y="172.5">R_IS_(LM)</text>
<text x="129.3" y="170">SDA</text>
<text x="143.5" y="172.5">R_IS_(LM)Co 8</text>
<text x="147.3" y="170">SDA-Co</text>
<text x="73.7" y="177.6">R_PWM_(LM)Co</text>
<text x="76.2" y="175">R_IS_(RM)Co 6</text>
</g>
<g font-size="1.3" fill="#0000c2">
<text x="125" y="101.8">E-GPIO --&gt; ESP pins</text>
<text x="125.5" y="103.9">GPIO --&gt; RasPi pins</text>
<text x="134.1" y="151.3">Co = Connector</text>
<text x="69.6" y="156.2">Co = Connector</text>
</g>
<g font-size="1.3" fill="#a90000">
<text x="86.3" y="121.9">1</text>
<text x="86.3" y="124.4">3</text>
<text x="95.2" y="121.9">2</text>
<text x="95.2" y="124.4">4</text>
<text x="86.3" y="127">5</text>
<text x="86.3" y="129.5">7</text>
<text x="95.2" y="127">6</text>
<text x="95.2" y="129.5">8</text>
<text x="85.7" y="134.6">11</text>
<text x="85.7" y="137.1">13</text>
<text x="86.3" y="132.1">9</text>
<text x="94.6" y="132.1">10 E-GPIO9</text>
<text x="94.6" y="134.6">12</text>
<text x="94.6" y="137.1">14</text>
<text x="85.7" y="139.7">15</text>
<text x="85.7" y="142.2">17</text>
<text x="94.6" y="139.7">16</text>
<text x="94.6" y="142.2">18</text>
<text x="85.7" y="144.8">19</text>
<text x="85.7" y="147.3">21</text>
<text x="94.6" y="144.8">20</text>
<text x="94.6" y="147.3">22ESP32_3v3</text>
<text x="125.7" y="154.9">8 L_PWM_(LM)</text>
<text x="125.7" y="160">6 R_EN_(RM)</text>
<text x="125.7" y="157.5">7</text>
<text x="57.1" y="167.6">6 L_IS_(RM)</text>
<text x="57.1" y="165.1">7 L_IS_(LM)</text>
<text x="57.1" y="162.5">8</text>
<text x="57.1" y="167.6">6</text>
<text x="57.1" y="165.1">7</text>
<text x="88.8" y="162.5">1</text>
<text x="88.8" y="165.1">2</text>
<text x="88.8" y="167.6">3</text>
<text x="125.7" y="167.6">3</text>
<text x="125.7" y="165.1">4</text>
<text x="125.7" y="162.5">5</text>
<text x="156.1" y="167.6">6</text>
<text x="57.1" y="172.7">4 L_PWM_(RM)</text>
<text x="57.1" y="170.2">5 R_PWM_(RM)</text>
<text x="57.1" y="172.7">4</text>
<text x="57.1" y="170.2">5</text>
<text x="88.8" y="172.7">5</text>
<text x="88.8" y="170.2">4</text>
<text x="125.7" y="172.7">1</text>
<text x="125.7" y="170.2">2</text>
<text x="156.1" y="170.2">7</text>
<text x="57.1" y="177.8">2 R_PWM_(LM)</text>
<text x="57.1" y="175.2">3R_IS_(RM)</text>
<text x="57.1" y="177.8">2</text>
<text x="57.1" y="175.2">3</text>
<text x="88.8" y="177.8">7</text>
<text x="88.8" y="175.2">6</text>
<text x="57.1" y="180.3">1</text>
<text x="88.8" y="180.3">8</text>
</g>
</svg>
